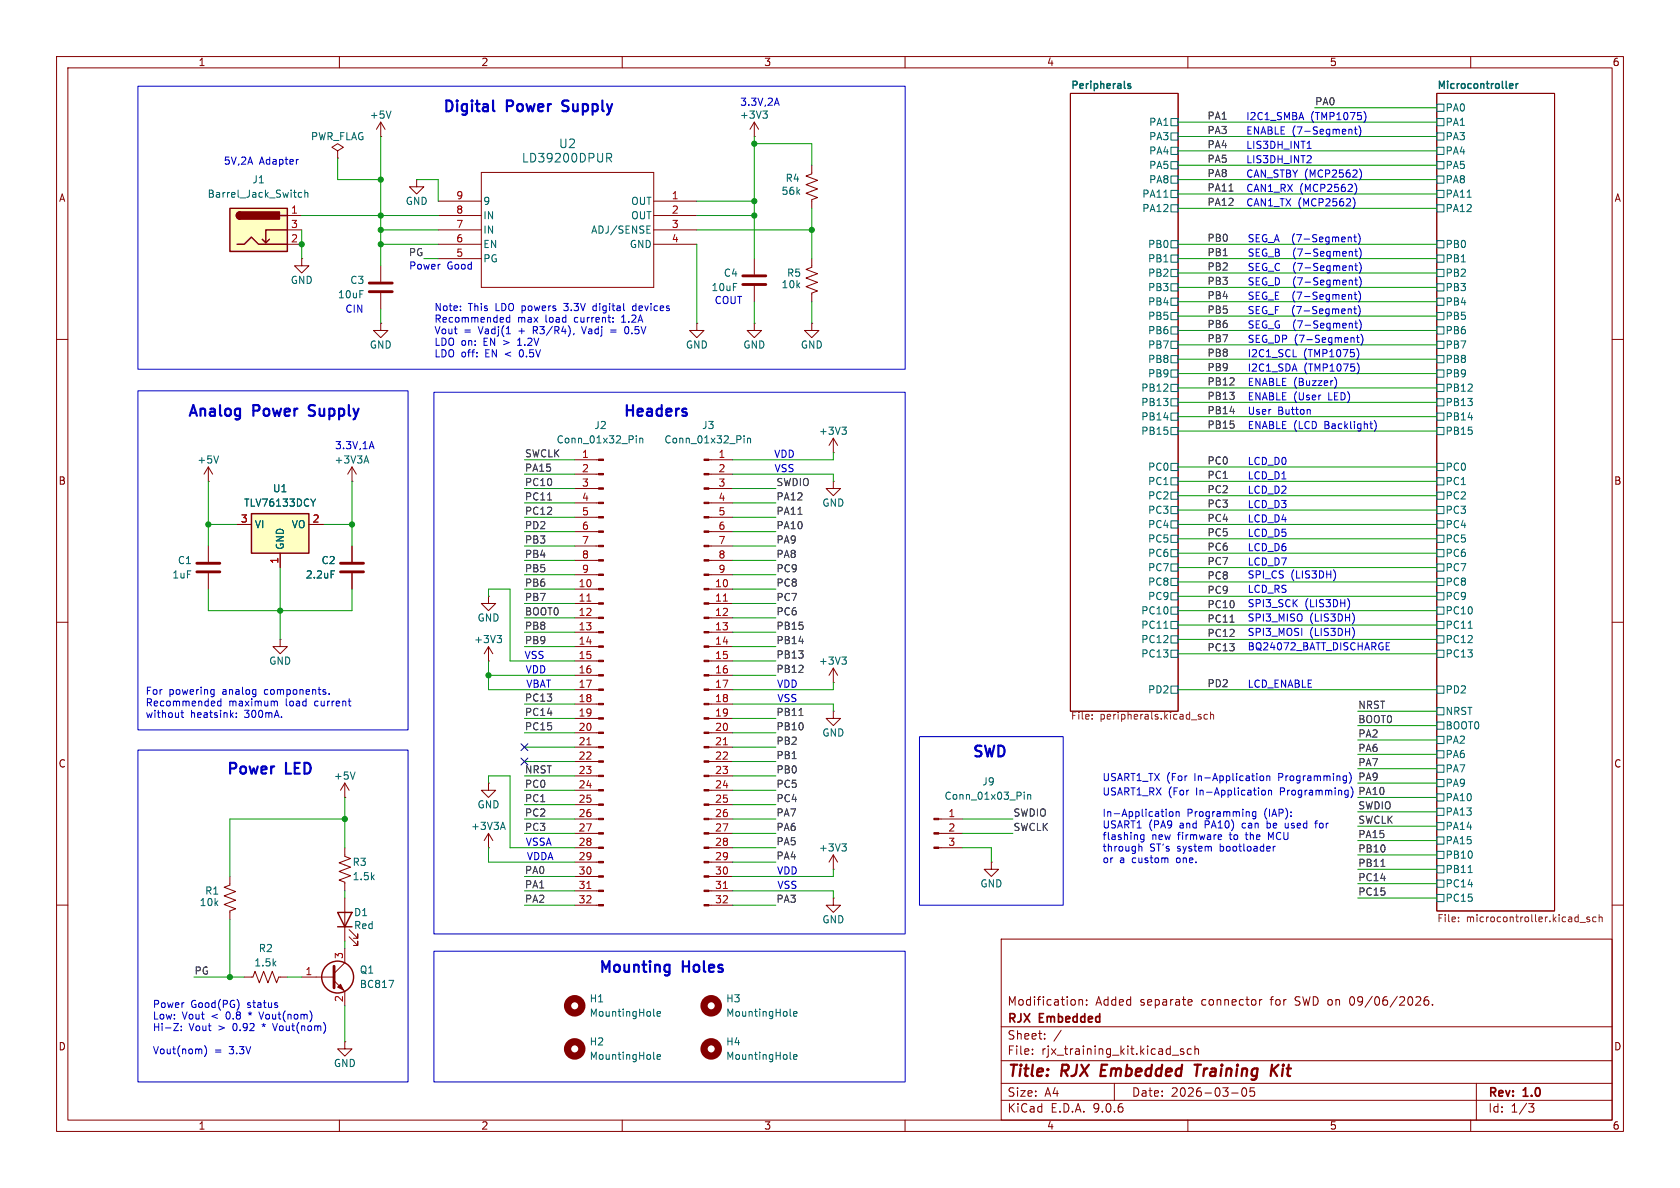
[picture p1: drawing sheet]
<svg xmlns="http://www.w3.org/2000/svg" width="297mm" height="210mm" viewBox="0 0 297 210" stroke-linecap="round" stroke-linejoin="round" font-family="sans-serif">
<g fill="none" stroke="#840000" stroke-width=".18">
<path d="M10 10h277v190h-277zM12 12h273v186h-273zM60 10v2M110 10v2M160 10v2M189.2 16.5h19.1v109.2h-19.1zM210 10v2M254 16.5h20.8v144.5h-20.8zM260 10v2M73.7 31.8v1.2h-1.3l1.3 1.3 1.2-1.3h-1.2M73.7 31.8h.1M10 60h2"/>
<path d="M147.3 77.5l.8 1.2M147.3 77.5l-.7 1.2M147.3 77.5v2.5M285 60h2M147.3 85.1v1.3h-1.3l1.3 1.2 1.3-1.2h-1.3M147.3 85.1h.1M147.3 80h.1M10 110h2M285 110h2M147.3 153.7h.1M147.3 151.1v2.6M147.3 151.1l.8 1.3"/>
<path d="M147.3 151.1l-.7 1.3M10 160h2M43.2 172.7h1.5l.4-1 .7 2 .8-2 .8 2 .7-2 .8 2 .4-1h1.5M53.3 172.7h5.8M59.1 173.4l1.9 1.9v2.5M61 167.6v2.6l-1.9 1.9M177 166h108v32h-108zM190.7 176.8l.3-.1 .3 .1 .1 .9M190.7 176.7v1M192.1 176.8v.1M192.1 177.6v.1M210.2 176.7l.5 .1v.3l-.7 .1"/>
<path d="M210.7 177.6l-.5 .1M222.7 176.7v1M223.1 176.7l-.3 .1-.1 .2M238.7 176.5v.9M250.9 176.2l.3 .3-.1 .3-.9 .9h1M252.5 176.2a.59 .59 0 0 0-.8 .6v.6l.2 .2 .4 .1 .2-.1 .1-.5-.1-.3h-.5l-.3 .3M253.2 177.6v.1M285 160h2M60 198v2M61 184.2v1.2h1.2l-1.2 1.3-1.3-1.3h1.3M61 184.2h.1M110 198v2"/>
<path d="M160 198v2M177 194.5h108M177 191.5h108M177 187.5h108M177 181.5h108M182.5 186.3v.1M182.5 185.5v.1M184.7 183.6v.1M184.7 182.8v.1M187.6 182.1l-1.3 2M197 191.5v3M207.2 186.5h1.2"/>
<path d="M209.2 185.5l-.3-.1-.2 .2v.2l.5 .2v.3h-.5M210 198v2M210.6 185.5l-.4-.1-.3 .3v.4l.1 .2h.6M211.2 185.5l.3-.1 .3 .1 .1 .9M211.2 184.9v1.5M217.7 193.2h1.2M219.7 192.4a.81 .81 0 0 0 .3 1.4l.2-.1 .2-.5-.2-.8M221 192.3v.7l.2-.1h.5l.1 .6-.3 .3-.5-.1M260 198v2M261 191.5v6.5M270.2 195.1h1l-.5 .6 .4 .1 .1 .5-.3 .3h-.4"/>
</g>
<path d="M194.8 188.2l-.3 2h1M211.2 188.2h1.1M211.7 188.2l-.2 2M225.1 189.1l.7 1.1M226 188.2l-1.3 1.2" fill="none" stroke="#840000" stroke-width=".4"/>
<g fill="none" stroke="#006464" stroke-width=".18">
<path d="M254 18.4h1.3v1.3h-1.3zM205.8 34.9h.7M207 31.1h1.3v1.3h-1.3zM207 33.7h1.3v1.2h-1.3zM207 36.2h1.3v1.3h-1.3zM207 21h1.3v1.2h-1.3zM207 26h1.3v1.3h-1.3zM207 28.6h1.3v1.2h-1.3zM207 23.5h1.3v1.3h-1.3zM254 21h1.3v1.2h-1.3zM254 28.6h1.3v1.2h-1.3zM254 26h1.3v1.3h-1.3z"/>
<path d="M254 23.5h1.3v1.3h-1.3zM254 31.1h1.3v1.3h-1.3zM254 33.7h1.3v1.2h-1.3zM254 36.2h1.3v1.3h-1.3zM259.4 34.9h.7M207 47.6h1.3v1.3h-1.3zM207 45.1h1.3v1.3h-1.3zM207 42.5h1.3v1.3h-1.3zM207 52.7h1.3v1.3h-1.3zM207 50.2h1.3v1.2h-1.3zM207 55.2h1.3v1.3h-1.3zM207 57.8h1.3v1.3h-1.3z"/>
<path d="M254 50.2h1.3v1.2h-1.3zM254 52.7h1.3v1.3h-1.3zM254 57.8h1.3v1.3h-1.3zM254 55.2h1.3v1.3h-1.3zM254 47.6h1.3v1.3h-1.3zM254 45.1h1.3v1.3h-1.3zM254 42.5h1.3v1.3h-1.3zM148.8 75.5h.8l-.4 .5M149.4 76l.2 .2v.3l-.2 .3M207 62.9h1.3v1.2h-1.3zM207 65.4h1.3v1.3h-1.3zM207 75.6h1.3v1.2h-1.3z"/>
<path d="M207 73h1.3v1.3h-1.3zM207 70.5h1.3v1.3h-1.3zM207 67.9h1.3v1.3h-1.3zM207 60.3h1.3v1.3h-1.3zM254 65.4h1.3v1.3h-1.3zM254 70.5h1.3v1.3h-1.3zM254 67.9h1.3v1.3h-1.3zM254 73h1.3v1.3h-1.3zM254 75.6h1.3v1.2h-1.3zM254 60.3h1.3v1.3h-1.3zM254 62.9h1.3v1.2h-1.3zM207 84.5h1.3v1.2h-1.3z"/>
<path d="M207 81.9h1.3v1.3h-1.3zM207 87h1.3v1.3h-1.3zM207 94.6h1.3v1.3h-1.3zM207 92.1h1.3v1.2h-1.3zM207 89.5h1.3v1.3h-1.3zM207 99.7h1.3v1.3h-1.3zM207 97.2h1.3v1.2h-1.3zM254 99.7h1.3v1.3h-1.3zM254 97.2h1.3v1.2h-1.3zM254 94.6h1.3v1.3h-1.3zM254 92.1h1.3v1.2h-1.3zM254 87h1.3v1.3h-1.3z"/>
<path d="M254 89.5h1.3v1.3h-1.3zM254 84.5h1.3v1.2h-1.3zM254 81.9h1.3v1.3h-1.3zM205.8 111.1h.7M207 104.8h1.3v1.2h-1.3zM207 107.3h1.3v1.3h-1.3zM207 109.9h1.3v1.2h-1.3zM207 112.4h1.3v1.3h-1.3zM207 102.2h1.3v1.3h-1.3zM207 114.9h1.3v1.3h-1.3zM254 107.3h1.3v1.3h-1.3zM254 104.8h1.3v1.2h-1.3z"/>
<path d="M254 102.2h1.3v1.3h-1.3zM254 112.4h1.3v1.3h-1.3zM254 109.9h1.3v1.2h-1.3zM254 114.9h1.3v1.3h-1.3zM259.6 111.1h.7M207 121.3h1.3v1.3h-1.3zM254 130.2h1.3v1.2h-1.3zM254 132.7h1.3v1.3h-1.3zM254 137.8h1.3v1.3h-1.3zM254 135.3h1.3v1.2h-1.3zM254 125.1h1.3v1.3h-1.3zM254 127.6h1.3v1.3h-1.3z"/>
<path d="M254 121.3h1.3v1.3h-1.3zM148.8 149.2h.8l-.4 .5M149.4 149.7l.2 .2v.3l-.2 .2M254 155.6h1.3v1.2h-1.3zM254 158.1h1.3v1.3h-1.3zM254 140.3h1.3v1.3h-1.3zM254 153h1.3v1.3h-1.3zM254 150.5h1.3v1.3h-1.3zM254 148h1.3v1.2h-1.3zM254 145.4h1.3v1.3h-1.3zM254 142.9h1.3v1.2h-1.3zM259.6 154.2h.7"/>
<path d="M68.8 173.3h.8l-.5 1.3"/>
</g>
<path d="M199.4 15l.5 .4-.2 .2h-.3M199.9 14.8h-.3l-.2 .2M267.4 14.8l.1 .3-.6 .1M268 14.8v.8M268.4 14.8l-.4 .2" fill="none" stroke="#006464" stroke-width=".25"/>
<g fill="none" stroke="#725600" stroke-width=".18">
<path d="M193.1 127v.1M193.1 126.3v.2M212 126.7l.3 .1 .1 .1-.2 .2h-.3M212 126.3h.3M213.5 126.3h-.4l-.2 .2 .1 .6h.5M214 126.4l.2-.1h.3v.8M214 125.9v1.2M257.8 162.8v.1M257.8 162.2v.1M279.3 163.1h1M281 162.2l-.3-.1-.2 .2 .1 .2 .4 .1v.3h-.5M282.2 162.2l-.4-.1-.2 .2 .1 .6h.5"/>
<path d="M282.7 162.2l.2-.1 .3 .1v.7M282.7 161.7v1.2"/>
</g>
<path d="M59.1 170.8v3.8" fill="none" stroke="#840000" stroke-width=".51"/>
<circle cx="59.7" cy="172.7" r="2.82" fill="none" stroke="#840000" stroke-width=".25"/>
<path d="M59.7 174.5l.5-.5 .5 1z" fill="#840000" stroke="#840000" stroke-width=".18"/>
<path d="M44.4 90.8h10.2v7h-10.2z" fill="#ffffc2"/>
<path d="M44.4 90.8h10.2v7h-10.2z" fill="none" stroke="#840000" stroke-width=".25"/>
<g fill="none" stroke="#840000" stroke-width=".18">
<path d="M133.3 24.1h.1M133.3 21.6l.8 1.3M133.3 21.6l-.7 1.3M133.3 21.6v2.5M143.5 29.2v1.5l-1 .4 2 .8-2 .7 2 .8-2 .8 2 .7-1 .4v1.5M53.3 45.7v1.3h1.3l-1.3 1.3-1.2-1.3h1.2M53.3 45.7h.1M67.3 57.2v1.2h1.3l-1.3 1.3-1.3-1.3h1.3M67.3 57.2h.1M67.3 47v2.8M67.3 51.8v2.8M133.3 57.2v1.2h1.3l-1.3 1.3-1.2-1.3h1.2"/>
<path d="M133.3 57.2h.1M143.5 45.7v1.5l-1 .4 2 .8-2 .7 2 .8-2 .8 2 .7-1 .4v1.5M143.5 57.2v1.2h-1.3l1.3 1.3 1.3-1.3h-1.3M143.5 57.2h.1M41.9 92.7h2.5M49.5 97.8v2.5M54.6 92.7h2.5M62.2 85.1h.1M62.2 82.6l-.7 1.2M62.2 82.6l.8 1.2M62.2 82.6v2.5M49.5 113v1.3h1.3l-1.3 1.3-1.2-1.3h1.2"/>
<path d="M49.5 113h.1M86.4 105.4v1.3h1.2l-1.2 1.3-1.3-1.3h1.3M86.4 105.4h.1M86.4 116.8h.1M86.4 114.3l.7 1.3M86.4 114.3l-.8 1.3M86.4 114.3v2.5"/>
</g>
<path d="M135.6 19.6l-.4 .5M135.4 20.1l.2 .3v.3l-.2 .2M55.8 88.2l-.4 .7M64.5 81.5h.6M64.8 80.6l.4 1.3M87.9 112.3h.8l-.5 .5M88.4 112.8l.3 .3v.3l-.3 .2" fill="none" stroke="#006464" stroke-width=".18"/>
<path d="M65.3 50h4M65.3 51.6h4" fill="none" stroke="#840000" stroke-width=".51"/>
<path d="M40.6 36.8h10.2v7.7h-10.2z" fill="#ffffc2"/>
<path d="M40.6 36.8h10.2v7.7h-10.2zM42.4 37.5a.64 .64 0 0 0-.6 .6 .64 .64 0 0 0 .6 .6M49.5 38.1h1.3M41.9 43.2h1.3l1.2-1.3 1.3 1.3h5.1M47.6 42.3l-.6 .6M50.8 40.6h-3.8v2.3l-.6-.6M59.7 161.3h2.5l-1.2 2.5zM59.7 163.8h2.5" fill="none" stroke="#840000" stroke-width=".25"/>
<g fill="#840000" stroke="#840000" stroke-width=".25">
<path d="M42 37.7l.4-.2v1.2a.63 .63 0 0 1-.6-.4 .63 .63 0 0 1 .2-.6z"/>
<path d="M42.4 37.5h7v1.2h-7z"/>
</g>
<g fill="none" stroke="#840000" stroke-width=".18">
<path d="M50.8 38.1h2.5M59.7 26.7l1-.7-1-.6-1 .6 1 .7v1.2M59.7 27.9h.1M67.3 24.1h.1M67.3 21.6l.8 1.3M67.3 21.6l-.8 1.3M67.3 21.6v2.5M77.5 38.1h7.6M77.5 35.6h7.6M85.1 30.5h30.5v20.3h-30.5zM115.6 38.1h7.6M115.6 35.6h7.6"/>
<path d="M50.8 40.6h2.5M50.8 43.2h2.5M77.5 40.6h7.6M77.5 43.2h7.6M77.5 45.7h7.6M115.6 40.6h7.6M115.6 43.2h7.6M123.2 57.2v1.2h1.3l-1.3 1.3-1.3-1.3h1.3M123.2 57.2h.1M133.3 45.7v2.8M133.3 50.5v2.8M36.8 85.1h.1"/>
<path d="M36.8 82.6v2.5M36.8 96.5v2.8M36.8 82.6l-.7 1.2M36.8 82.6l.8 1.2M41.9 92.7h2.5M49.5 97.8v2.5M54.6 92.7h2.5M62.2 96.5v2.8M101.6 81.3h4.2M101.6 83.8h4.2M101.6 86.4h4.2M101.6 88.9h4.2"/>
<path d="M101.6 91.4h4.2M101.6 94h4.2M101.6 96.5h4.2M101.6 99.1h4.2M125.3 81.3h4.2M125.3 83.8h4.2M125.3 86.4h4.2M125.3 88.9h4.2M125.3 91.4h4.2M125.3 94h4.2M125.3 96.5h4.2M125.3 99.1h4.2"/>
<path d="M36.8 101.3v2.8M62.2 101.3v2.8M101.6 101.6h4.2M101.6 104.1h4.2M101.6 106.7h4.2M101.6 109.2h4.2M101.6 111.8h4.2M101.6 114.3h4.2M101.6 116.8h4.2M101.6 119.4h4.2M125.3 101.6h4.2M125.3 104.1h4.2"/>
<path d="M125.3 106.7h4.2M125.3 109.2h4.2M125.3 111.8h4.2M125.3 114.3h4.2M125.3 116.8h4.2M125.3 119.4h4.2M147.3 118.1l.8 1.3M147.3 118.1l-.7 1.3M147.3 118.1v2.6M61 138.4v2.6M61 138.4l-.8 1.3M61 138.4l.7 1.3"/>
<path d="M86.4 138.4v1.3h1.2l-1.2 1.3-1.3-1.3h1.3M86.4 138.4h.1M101.6 121.9h4.2M101.6 124.5h4.2M101.6 127h4.2M101.6 129.5h4.2M101.6 132.1h4.2M101.6 134.6h4.2M101.6 137.2h4.2M101.6 139.7h4.2M125.3 121.9h4.2M125.3 124.5h4.2"/>
<path d="M125.3 127h4.2M125.3 129.5h4.2M125.3 132.1h4.2M125.3 134.6h4.2M125.3 137.2h4.2M125.3 139.7h4.2M147.3 125.7v1.3h-1.3l1.3 1.3 1.3-1.3h-1.3M147.3 125.7h.1M147.3 120.7h.1M40.6 154.9v1.6l-1 .3 2.1 .8-2.1 .8 2.1 .7-2.1 .8 2.1 .8-1.1 .3v1.6M61 141h.1M61 149.9v1.5l1 .4-2.1 .7 2.1 .8-2.1 .8 2.1 .7-2.1 .8 1.1 .4v1.5"/>
<path d="M61 158.8v7.6M86.4 149.9h.1M86.4 147.3l-.8 1.3M86.4 147.3l.7 1.3M86.4 147.3v2.6M101.6 142.2h4.2M101.6 144.8h4.2M101.6 147.3h4.2M101.6 149.9h4.2M101.6 152.4h4.2M101.6 154.9h4.2M101.6 157.5h4.2"/>
<path d="M125.3 142.2h4.2M125.3 144.8h4.2M125.3 147.3h4.2M125.3 149.9h4.2M125.3 152.4h4.2M125.3 154.9h4.2M125.3 157.5h4.2M147.3 158.8v1.2h-1.3l1.3 1.3 1.3-1.3h-1.3M147.3 158.8h.1M166 144.8h4.2M166 147.3h4.2M166 149.9h4.2"/>
<path d="M175.3 152.4v1.3h-1.3l1.3 1.2 1.2-1.2h-1.2M175.3 152.4h.1M61.7 165.6l1.5 1.5v-.7v.7h-.7M61.7 164.3l1.5 1.6v-.8v.8h-.7M101.6 160h4.2M125.3 160h4.2"/>
</g>
<g fill="none" stroke="#006464" stroke-width=".18">
<path d="M69.1 19.6l-.4 1.3M53.3 34.1l-.3-.1-.3 .3 .2 .5h.4M53.9 34.1l.2-.1 .3 .1v.8M53.9 33.6v1.3M107.3 27.1h.5l.3 .3-.1 .4-.7 .1M107.6 27.9l.5 .7M114.4 39.9h.6M114.4 40.6h.4M114.4 41.2h.6M112.5 77v.2M112.5 77.5v.8M113.1 77.6l.2-.1h.3v.8"/>
<path d="M113.1 77.5v.8M131.5 77v.2M131.5 77.5v.8M132.1 77.5v.8M132.1 77.6l.2-.1h.3l.1 .8M38.6 80.6l-.4 1.3M55.8 88.2l-.4 .7M58.5 100.9h.6M148.8 116.1h.8l-.4 .5M149.4 116.6l.2 .3v.3l-.2 .2M62.8 136.5l-.4 1.2M88.6 146.3h.6"/>
<path d="M88.9 145.4l.4 1.2M181.1 140v.1M181.1 140.4v.9M181.7 140.4v.9M181.7 140.6l.2-.2 .3 .1v.8M115.6 179.5l.1 .1M116.2 179.2l.6-.1-.1-.2-.4-.1-.1 .2v.6h.5M139.7 179.5l.2 .1M140.3 179.2l.6-.1-.1-.2-.3-.1-.2 .2 .1 .6h.4M115.6 187.1l.1 .2M116.2 186.8l.6-.1-.1-.2-.4-.1-.1 .2v.6h.5M139.7 187.1l.2 .2"/>
<path d="M140.3 186.8l.6-.1-.1-.2-.3-.1-.2 .2 .1 .6h.4"/>
</g>
<path d="M131.3 48.8h4.1M131.3 50.3h4.1M34.8 99.6h4.1M60.2 99.6h4.1M34.8 101.1h4.1M60.2 101.1h4.1" fill="none" stroke="#840000" stroke-width=".51"/>
<g fill="#840000" stroke="#840000" stroke-width=".18">
<path d="M124.5 81.2h.8v.2h-.8z"/>
<path d="M124.5 83.7h.8v.2h-.8z"/>
<path d="M124.5 86.2h.8v.3h-.8z"/>
<path d="M124.5 88.8h.8v.2h-.8z"/>
<path d="M124.5 91.3h.8v.3h-.8z"/>
<path d="M124.5 93.9h.8v.2h-.8z"/>
<path d="M124.5 96.4h.8v.2h-.8z"/>
<path d="M124.5 98.9h.8v.3h-.8z"/>
<path d="M124.5 101.5h.8v.2h-.8z"/>
<path d="M124.5 104h.8v.3h-.8z"/>
<path d="M124.5 106.6h.8v.2h-.8z"/>
<path d="M124.5 109.1h.8v.2h-.8z"/>
<path d="M124.5 111.6h.8v.3h-.8z"/>
<path d="M124.5 114.2h.8v.2h-.8z"/>
<path d="M124.5 116.7h.8v.3h-.8z"/>
<path d="M124.5 119.3h.8v.2h-.8z"/>
<path d="M124.5 121.8h.8v.2h-.8z"/>
<path d="M124.5 124.3h.8v.3h-.8z"/>
<path d="M124.5 126.9h.8v.2h-.8z"/>
<path d="M124.5 129.4h.8v.3h-.8z"/>
<path d="M124.5 132h.8v.2h-.8z"/>
<path d="M124.5 134.5h.8v.2h-.8z"/>
<path d="M124.5 137h.8v.3h-.8z"/>
<path d="M124.5 139.6h.8v.2h-.8z"/>
<path d="M124.5 142.1h.8v.3h-.8z"/>
<path d="M124.5 144.7h.8v.2h-.8z"/>
<path d="M124.5 147.2h.8v.2h-.8z"/>
<path d="M124.5 149.7h.8v.3h-.8z"/>
<path d="M124.5 152.3h.8v.2h-.8z"/>
<path d="M124.5 154.8h.8v.3h-.8z"/>
<path d="M124.5 157.4h.8v.2h-.8z"/>
<path d="M124.5 159.9h.8v.2h-.8z"/>
<path d="M105.8 81.2h.9v.2h-.9z"/>
<path d="M105.8 83.7h.9v.2h-.9z"/>
<path d="M105.8 86.2h.9v.3h-.9z"/>
<path d="M105.8 88.8h.9v.2h-.9z"/>
<path d="M105.8 91.3h.9v.3h-.9z"/>
<path d="M105.8 93.9h.9v.2h-.9z"/>
<path d="M105.8 96.4h.9v.2h-.9z"/>
<path d="M105.8 98.9h.9v.3h-.9z"/>
<path d="M105.8 101.5h.9v.2h-.9z"/>
<path d="M105.8 104h.9v.3h-.9z"/>
<path d="M105.8 106.6h.9v.2h-.9z"/>
<path d="M105.8 109.1h.9v.2h-.9z"/>
<path d="M105.8 111.6h.9v.3h-.9z"/>
<path d="M105.8 114.2h.9v.2h-.9z"/>
<path d="M105.8 116.7h.9v.3h-.9z"/>
<path d="M105.8 119.3h.9v.2h-.9z"/>
<path d="M105.8 121.8h.9v.2h-.9z"/>
<path d="M105.8 124.3h.9v.3h-.9z"/>
<path d="M105.8 126.9h.9v.2h-.9z"/>
<path d="M105.8 129.4h.9v.3h-.9z"/>
<path d="M105.8 132h.9v.2h-.9z"/>
<path d="M105.8 134.5h.9v.2h-.9z"/>
<path d="M105.8 137h.9v.3h-.9z"/>
<path d="M105.8 139.6h.9v.2h-.9z"/>
<path d="M105.8 142.1h.9v.3h-.9z"/>
<path d="M105.8 144.7h.9v.2h-.9z"/>
<path d="M105.8 147.2h.9v.2h-.9z"/>
<path d="M105.8 149.7h.9v.3h-.9z"/>
<path d="M105.8 152.3h.9v.2h-.9z"/>
<path d="M105.8 154.8h.9v.3h-.9z"/>
<path d="M105.8 157.4h.9v.2h-.9z"/>
<path d="M105.8 159.9h.9v.2h-.9z"/>
<path d="M165.1 144.7h.9v.2h-.9z"/>
<path d="M165.1 147.2h.9v.2h-.9z"/>
<path d="M165.1 149.7h.9v.3h-.9z"/>
</g>
<path d="M103.7 106.3h.8M127.9 106.3h.7M103.7 131.7h.8M127.9 131.7h.7M103.7 157.1h.8M127.9 157.1h.7" fill="none" stroke="#a90000" stroke-width=".18"/>
<g fill="none" stroke="#840000" stroke-width="1.3">
<circle cx="101.6" cy="177.8" r="1.27"/>
<circle cx="125.7" cy="177.8" r="1.27"/>
<circle cx="101.6" cy="185.4" r="1.27"/>
<circle cx="125.7" cy="185.4" r="1.27"/>
</g>
<path d="M217.3 33.8h.7M96.8 88.4h.7M141.1 90.9h.7M217.5 110h.7M141.3 126.5h.7M244.1 153.2h.7" fill="none" stroke="#0f0f0f" stroke-width=".18"/>
<g fill="none" stroke="#009600" stroke-width=".18">
<path d="M232.4 19.1h21.6M53.3 38.1h24.2M59.7 27.9v3.9h7.6M67.3 24.1v22.9M73.7 31.8h3.8v3.8M123.2 35.6h10.1M123.2 38.1h10.1M133.3 24.1v21.6M133.3 25.4h10.2v3.8M143.5 36.8v8.9M208.3 26.7h45.7M208.3 21.6h45.7"/>
<path d="M208.3 24.1h45.7M208.3 34.3h45.7M208.3 31.8h45.7M208.3 29.2h45.7M208.3 36.8h45.7M53.3 40.6v5.1M67.3 40.6h10.2M67.3 54.6v2.6M67.3 43.2h10.2M74.9 45.7h2.6M123.2 43.2v14M123.2 40.6h20.3"/>
<path d="M133.3 53.3v3.9M143.5 53.3v3.9M208.3 55.9h45.7M208.3 58.4h45.7M208.3 53.3h45.7M208.3 50.8h45.7M208.3 45.7h45.7M208.3 48.3h45.7M208.3 43.2h45.7M208.3 61h45.7M208.3 63.5h45.7M208.3 76.2h45.7"/>
<path d="M208.3 73.7h45.7M208.3 66h45.7M208.3 71.1h45.7M208.3 68.6h45.7M36.8 92.7h5.1M36.8 85.1v11.4M57.1 92.7h5.1M62.2 85.1v11.4M92.7 88.9h8.9M92.7 81.3h8.9M92.7 83.8h8.9M92.7 91.4h8.9"/>
<path d="M92.7 86.4h8.9M92.7 99.1h8.9M92.7 96.5h8.9M92.7 94h8.9M129.5 88.9h7.7M129.5 83.8h17.8v1.3M129.5 91.4h7.7M129.5 86.4h7.7M129.5 99.1h7.7M129.5 96.5h7.7M129.5 94h7.7M147.3 80v1.3h-17.8"/>
<path d="M208.3 92.7h45.7M208.3 95.3h45.7M208.3 97.8h45.7M208.3 85.1h45.7M208.3 87.6h45.7M208.3 82.6h45.7M208.3 90.2h45.7M36.8 104.1v3.9h25.4v-3.9M49.5 100.3v12.7M86.4 116.8v5.1h15.2M86.4 105.4v-1.3h3.8v12.7h11.4M86.4 119.4h15.2"/>
<path d="M92.7 106.7h8.9M92.7 111.8h8.9M92.7 109.2h8.9M92.7 101.6h8.9M92.7 114.3h8.9M92.7 104.1h8.9M129.5 106.7h7.7M129.5 111.8h7.7M129.5 109.2h7.7M129.5 101.6h7.7M129.5 114.3h7.7M129.5 116.8h7.7"/>
<path d="M129.5 119.4h7.7M129.5 104.1h7.7M208.3 108h45.7M208.3 113h45.7M208.3 115.6h45.7M208.3 110.5h45.7M208.3 100.3h45.7M208.3 102.9h45.7M208.3 105.4h45.7M86.4 138.4v-1.2h3.8v12.7h11.4M92.7 127h8.9M92.7 124.5h8.9"/>
<path d="M92.7 129.5h8.9M92.7 137.2h8.9M92.7 132.1h8.9M92.7 134.6h8.9M92.7 139.7h8.9M129.5 124.5h17.8v1.2M129.5 127h7.7M129.5 129.5h7.7M129.5 137.2h7.7M129.5 132.1h7.7M129.5 134.6h7.7M129.5 139.7h7.7"/>
<path d="M147.3 120.7v1.2h-17.8M208.3 121.9h45.7M240 130.8h14M240 128.3h14M240 135.9h14M240 133.4h14M240 138.4h14M240 125.7h14M61 144.8h-20.4v10.1M61 141v8.9M61 157.5v1.3M86.4 149.9v2.5h15.2"/>
<path d="M92.7 144.8h8.9M92.7 147.3h8.9M92.7 154.9h8.9M92.7 142.2h8.9M92.7 157.5h8.9M129.5 157.5h17.8v1.3M129.5 144.8h7.7M129.5 147.3h7.7M129.5 142.2h7.7M129.5 152.4h7.7M129.5 149.9h7.7M147.3 153.7v1.2h-17.8"/>
<path d="M170.2 144.8h8.9M170.2 147.3h8.9M170.2 149.9h5.1v2.5M240 153.7h14M240 158.8h14M240 156.2h14M240 151.1h14M240 146.1h14M240 141h14M240 143.5h14M240 148.6h14M34.3 172.7h8.9"/>
<path d="M40.6 162.6v10.1M50.8 172.7h2.5M61 166.4v1.2M61 177.8v6.4M92.7 160h8.9M129.5 160h7.7"/>
</g>
<path d="M92.1 134l1.2 1.2M92.1 131.5l1.2 1.2M93.3 134l-1.2 1.2M93.3 131.5l-1.2 1.2" fill="none" stroke="#000084" stroke-width=".18"/>
<g fill="none" stroke="#0000c2" stroke-width=".18">
<path d="M24.4 15.2h135.6v50.1h-135.6zM137.3 17.3l.5 1.3M241.1 19.7a1.46 1.46 0 0 1 0 1.9M52.6 28.2h.2M231 28.8h.8M231.1 26.2h.7M231.7 27.6v.5M238.6 22.9l.4 .1v.7M239.2 35a1.47 1.47 0 0 1 0 1.9M239.4 22.9h.5M239.5 32.5a1.47 1.47 0 0 1 0 1.8M239.6 22.4v1.1l.3 .2"/>
<path d="M240.3 22.3a1.47 1.47 0 0 1-.1 1.9M240.3 29.9a1.46 1.46 0 0 1 0 1.9M81.4 54.8v.1M81.4 54.1v.1M89.5 59h.7M89.6 56.2l-.1 .2 .1 .4 .1 .2 .4-.1M90.1 55.7v1.3M101.5 58.9l-.1 .3M102.8 57.7l.4 1.3M104.9 54.1l-.1 .2 .1 .6M108 58.3h.9M108 58.7h.9"/>
<path d="M108.4 56.8v.2M108.4 56.2v.1M109.9 57h.7M110.6 57.9a.69 .69 0 0 0 .3 1.1l.1-.1M112.3 54.1h-.4l-.1 .2 .1 .5 .4 .1M238.7 54.6l.2 .2v.6M238.7 41.9l.2 .2v.6M238.8 52.1l.2 .1v.7M238.9 57.1l.2 .2v.7M238.9 44.4l.2 .2v.7M238.9 47l.2 .2v.6M238.9 49.5l.2 .2v.7"/>
<path d="M239 59.7l.4 .2v.6M239.3 54.6h.5M239.3 41.9h.5M239.4 52.1h.5M239.5 57.1h.5M239.5 41.5v1.1l.3 .1M239.5 54.2v1.1l.3 .1M239.5 47h.5M239.5 44.4h.5M239.5 49.5h.5M239.6 51.6v1.1l.3 .2M239.7 44v1.1l.3 .2"/>
<path d="M239.7 46.6v1l.3 .2M239.7 49.1v1.1l.3 .2M239.7 56.7v1.1l.3 .2M239.8 59.7h.5M240 59.3v1l.3 .2M240.1 54a1.46 1.46 0 0 1 0 1.9M240.1 41.3a1.46 1.46 0 0 1 0 1.9M240.2 51.5a1.46 1.46 0 0 1 0 1.9M240.3 56.5a1.46 1.46 0 0 1 0 2M240.3 43.8a1.46 1.46 0 0 1 0 2M240.3 46.4a1.46 1.46 0 0 1 0 1.9M240.3 48.9a1.46 1.46 0 0 1 0 2"/>
<path d="M240.6 59.1a1.46 1.46 0 0 1 0 1.9M24.4 69.1h47.7v59.9h-47.7zM65.7 78.1l.4 1.2M76.7 69.3h83.3v95.8h-83.3zM91.5 61h.7M91.6 60.1h-.1M228.6 63.1h.6M231.5 72.4l.1 .2v.6M236 66.8a1.47 1.47 0 0 1-.1 1.8M239.9 61.6a1.46 1.46 0 0 1 0 2M239.9 64.2a1.46 1.46 0 0 1 0 1.9M242.2 74.9h.4"/>
<path d="M242.4 75.7l.2 .1M242.9 74.3a1.46 1.46 0 0 1 0 2M236 101.1l.1 .5-.1 .7M238.5 106.2l.1 .5-.1 .7M239.3 111.3l.1 .4-.1 .8M239.3 108.7l.1 .5-.1 .7M245.1 114.2h.4M245.1 114.9h.6M245.1 113.6h.6M24.4 132.6h47.7v58.7h-47.7zM32 126h.5M32.2 125.6v1.1l.3 .1"/>
<path d="M37.5 121.9l.3 .1M37.8 121.9v1l-.1 .2-.3 .1M37.8 122.7h-.3M38.9 123.9l-.4 .2v.4l.2 .3 .4-.1M39.1 123.5v1.3M40.9 126.4l.3 .4M41.2 126l-.4 .5M41.8 126.7v.1M41.8 126v.2M49 124v.8M57.6 122.4v.3M58.2 122.6v.1"/>
<path d="M61.6 123.9h.4M61.9 124.8h.1M162.6 130.2h25.4v29.8h-25.4zM222.9 137.2h.3l.2 .2v.4l-.2 .2-.3-.1-.2-.1zM223.2 139.8l.3-.1 .2 .2v.4l-.2 .2h-.3l-.2-.2zM223.9 137.3l.2-.1h.3l.1 .8M223.9 137.2v.8M224.2 139.7v.8M224.2 139.8l.2-.1 .3 .1 .1 .7M237.9 137.2h.1M238 137.2v1l-.1 .2M238 137.9l-.1 .1"/>
<path d="M238.2 139.7l.1 .1M238.3 139.7v1l-.1 .2M238.5 136.5a1.46 1.46 0 0 1 0 2M238.8 139.1a1.46 1.46 0 0 1 0 1.9M201.3 149.2v1.3M201.3 149.7l.2-.1 .3 .1 .1 .8M202.2 147.6v1l-.2 .2h-.3M202.2 147.6h-.3l-.3 .2 .2 .6h.4M206.2 143.1v.1M206.2 143.5v.8M206.4 151.7l.1 .8M206.8 143.6l.2-.1 .3 .1 .1 .5-.1 .2h-.3l-.2-.1z"/>
<path d="M207.9 143.6l.2-.1h.3l.1 .8M207.9 143.5v.8M215.9 148.4h-.4M215.9 147.6l.1 .3-.6 .1M222 143.5h-.4l-.2 .2 .1 .6h.5M222 143.5v1l-.2 .2h-.3M224 145.1v1.3M224 146.3l.1 .1M224.7 148l-.5-.9v1.3M225.1 149.6v.9M225.5 149.6l-.4 .3M227.2 145.5v.7l.4 .2"/>
<path d="M232.4 145.5h.5M232.9 145.1l-.3 .2v1.1M238.3 140.5h-.1M45.8 178.9l.4 1.2M76.7 168.1h83.3v23.2h-83.3zM30.7 180.9h.9l-.9 1.3h.9M32 182.1v.1M32 181.4v.1M36.2 184.8a1.46 1.46 0 0 1 0 2M48.2 180.9l.4 1.3"/>
</g>
<path d="M87.2 17.8v1.6l.2 .3M121.2 72.9l.2 .2-.1 .3-.1 .1M121.2 72.2l.1 .1M118.2 170.5l.2 .1M118.4 170.5l-.1 1.8M118.4 171.7l-.2 .1" fill="none" stroke="#0000c2" stroke-width=".38"/>
<g fill="#009600" stroke="#009600" stroke-width=".18">
<circle cx="86.4" cy="119.4" r=".46"/>
<circle cx="49.5" cy="108" r=".46"/>
<circle cx="62.2" cy="92.7" r=".46"/>
<circle cx="36.8" cy="92.7" r=".46"/>
<circle cx="40.6" cy="172.7" r=".46"/>
<circle cx="61" cy="144.8" r=".46"/>
<circle cx="133.3" cy="35.6" r=".46"/>
<circle cx="133.3" cy="25.4" r=".46"/>
<circle cx="143.5" cy="40.6" r=".46"/>
<circle cx="133.3" cy="38.1" r=".46"/>
<circle cx="67.3" cy="43.2" r=".46"/>
<circle cx="67.3" cy="31.8" r=".46"/>
<circle cx="53.3" cy="43.2" r=".46"/>
<circle cx="67.3" cy="40.6" r=".46"/>
<circle cx="67.3" cy="38.1" r=".46"/>
</g>
<g font-size="2.8" fill="#840000">
<text x="178" y="190.9">Title:</text>
<text x="187.7" y="190.9">RJX</text>
<text x="195.4" y="190.9">Embedded</text>
<text x="212.9" y="190.9">Training</text>
<text x="227.1" y="190.9">Kit</text>
</g>
<g font-size="2.7" fill="#0000c2">
<text x="78.1" y="20.3">Digital</text>
<text x="89.5" y="20.3">Power</text>
<text x="100.2" y="20.3">Supply</text>
<text x="33" y="74.2">Analog</text>
<text x="44.7" y="74.2">Power</text>
<text x="55.4" y="74.2">Supply</text>
<text x="110" y="74.2">Headers</text>
<text x="39.8" y="137.4">Power</text>
<text x="50.5" y="137.4">LED</text>
<text x="171.7" y="134.4">SWD</text>
<text x="105.6" y="172.5">Mounting</text>
<text x="120.6" y="172.5">Holes</text>
</g>
<g font-size="2.1" fill="#006464">
<text x="92.2" y="28.9">LD39200DPUR</text>
<text x="98.7" y="26.4">U2</text>
</g>
<g font-size="2.1" fill="#840000">
<text x="178" y="178">Modification:</text>
<text x="193.7" y="178">Added</text>
<text x="201.6" y="178">separate</text>
<text x="212.5" y="178">connector</text>
<text x="224.9" y="178">for</text>
<text x="229.4" y="178">SWD on</text>
<text x="239.3" y="178">09/06/2026.</text>
<text x="178" y="184">Sheet:</text>
<text x="178" y="181.2">RJX</text>
<text x="183.8" y="181.2">Embedded</text>
<text x="178" y="186.7">File:</text>
<text x="184.1" y="186.7">rjx_training_kit.kicad_sch</text>
<text x="178" y="196.9">KiCad</text>
<text x="178" y="194.1">Size:</text>
<text x="184.7" y="194.1">A4</text>
<text x="185.7" y="196.9">E.D.A.</text>
<text x="193.3" y="196.9">9.0.6</text>
<text x="200" y="194.1">Date:</text>
<text x="207" y="194.1">2026-03-05</text>
<text x="263" y="194.3">Rev:</text>
<text x="263" y="196.9">Id:</text>
<text x="267.1" y="196.9">1/3</text>
<text x="269.4" y="194.3">1.0</text>
</g>
<g font-size="1.8" fill="#840000">
<text x="35" y="11.9">1</text>
<text x="85" y="11.9">2</text>
<text x="135" y="11.9">3</text>
<text x="185" y="11.9">4</text>
<text x="235" y="11.9">5</text>
<text x="285" y="11.9">6</text>
<text x="10.3" y="35.9">A</text>
<text x="285.3" y="35.9">A</text>
<text x="10.3" y="85.9">B</text>
<text x="285.3" y="85.9">B</text>
<text x="10.3" y="135.9">C</text>
<text x="285.3" y="135.9">C</text>
<text x="10.3" y="185.9">D</text>
<text x="285.3" y="185.9">D</text>
<text x="35" y="199.9">1</text>
<text x="85" y="199.9">2</text>
<text x="135" y="199.9">3</text>
<text x="185" y="199.9">4</text>
<text x="235" y="199.9">5</text>
<text x="285" y="199.9">6</text>
</g>
<g font-size="1.8" fill="#006464">
<text x="189.2" y="15.8">Peripherals</text>
<text x="254" y="15.8">Microcontroller</text>
<text x="65.3" y="21.2">+5V</text>
<text x="130.7" y="21.2">+3V3</text>
<text x="203" y="22.5">PA1</text>
<text x="255.5" y="22.5">PA1</text>
<text x="255.5" y="19.9">PA0</text>
<text x="54.9" y="25">PWR_FLAG</text>
<text x="203" y="27.5">PA4</text>
<text x="203" y="25">PA3</text>
<text x="255.5" y="27.5">PA4</text>
<text x="255.5" y="25">PA3</text>
<text x="36.6" y="35.2">Barrel_Jack_Switch</text>
<text x="44.5" y="32.6">J1</text>
<text x="138.1" y="34.6">56k</text>
<text x="138.8" y="32.4">R4</text>
<text x="201.8" y="35.2">PA11</text>
<text x="203" y="32.6">PA8</text>
<text x="203" y="30.1">PA5</text>
<text x="255.5" y="30.1">PA5</text>
<text x="255.5" y="32.6">PA8</text>
<text x="255.5" y="35.2">PA11</text>
<text x="71.6" y="36.4">GND</text>
<text x="85.3" y="36.4">9</text>
<text x="85.3" y="39">IN</text>
<text x="85.3" y="41.5">IN</text>
<text x="104.4" y="41.5">ADJ/SENSE</text>
<text x="111.5" y="36.4">OUT</text>
<text x="111.5" y="39">OUT</text>
<text x="201.8" y="37.7">PA12</text>
<text x="255.5" y="37.7">PA12</text>
<text x="85.3" y="44">EN</text>
<text x="85.3" y="46.6">PG</text>
<text x="111.2" y="44">GND</text>
<text x="202.9" y="46.6">PB1</text>
<text x="202.9" y="44">PB0</text>
<text x="255.5" y="46.6">PB1</text>
<text x="255.5" y="44">PB0</text>
<text x="51.3" y="50.4">GND</text>
<text x="59.6" y="52.9">10uF</text>
<text x="61.8" y="50.4">C3</text>
<text x="125.7" y="51.7">10uF</text>
<text x="127.9" y="49.1">C4</text>
<text x="138.1" y="51.2">10k</text>
<text x="139" y="49.1">R5</text>
<text x="202.9" y="49.1">PB2</text>
<text x="202.9" y="51.7">PB3</text>
<text x="255.5" y="51.7">PB3</text>
<text x="255.5" y="49.1">PB2</text>
<text x="202.9" y="54.2">PB4</text>
<text x="202.9" y="56.7">PB5</text>
<text x="202.9" y="59.3">PB6</text>
<text x="255.5" y="54.2">PB4</text>
<text x="255.5" y="59.3">PB6</text>
<text x="255.5" y="56.7">PB5</text>
<text x="65.3" y="61.8">GND</text>
<text x="121.2" y="61.8">GND</text>
<text x="131.3" y="61.8">GND</text>
<text x="141.5" y="61.8">GND</text>
<text x="202.9" y="64.4">PB8</text>
<text x="202.9" y="61.8">PB7</text>
<text x="255.5" y="61.8">PB7</text>
<text x="255.5" y="64.4">PB8</text>
<text x="201.7" y="72">PB13</text>
<text x="201.7" y="69.4">PB12</text>
<text x="202.9" y="66.9">PB9</text>
<text x="255.5" y="66.9">PB9</text>
<text x="255.5" y="72">PB13</text>
<text x="255.5" y="69.4">PB12</text>
<text x="105" y="76">J2</text>
<text x="124" y="76">J3</text>
<text x="144.7" y="77.1">+3V3</text>
<text x="201.7" y="77.1">PB15</text>
<text x="201.7" y="74.5">PB14</text>
<text x="255.5" y="74.5">PB14</text>
<text x="255.5" y="77.1">PB15</text>
<text x="34.8" y="82.1">+5V</text>
<text x="59" y="82.1">+3V3A</text>
<text x="98.3" y="78.6">Conn_01x32_Pin</text>
<text x="117.3" y="78.6">Conn_01x32_Pin</text>
<text x="202.9" y="83.4">PC0</text>
<text x="255.5" y="83.4">PC0</text>
<text x="43" y="89.8">TLV76133DCY</text>
<text x="48.2" y="87.2">U1</text>
<text x="145.3" y="89.8">GND</text>
<text x="202.9" y="86">PC1</text>
<text x="202.9" y="88.5">PC2</text>
<text x="255.5" y="88.5">PC2</text>
<text x="255.5" y="86">PC1</text>
<text x="45" y="93.6">VI</text>
<text x="51.5" y="93.6">VO</text>
<text x="202.9" y="93.6">PC4</text>
<text x="202.9" y="91">PC3</text>
<text x="255.5" y="93.6">PC4</text>
<text x="255.5" y="91">PC3</text>
<text x="31.3" y="99.9">C1</text>
<text x="50.4" y="97.3" transform="rotate(-90 50.4 97.3)">GND</text>
<text x="56.7" y="99.9">C2</text>
<text x="202.9" y="96.1">PC5</text>
<text x="202.9" y="101.2">PC7</text>
<text x="202.9" y="98.7">PC6</text>
<text x="255.5" y="101.2">PC7</text>
<text x="255.5" y="98.7">PC6</text>
<text x="255.5" y="96.1">PC5</text>
<text x="30.4" y="102.5">1uF</text>
<text x="54" y="102.5">2.2uF</text>
<text x="202.9" y="106.3">PC9</text>
<text x="202.9" y="103.7">PC8</text>
<text x="255.5" y="106.3">PC9</text>
<text x="255.5" y="103.7">PC8</text>
<text x="83.7" y="113.9">+3V3</text>
<text x="84.3" y="110.1">GND</text>
<text x="201.7" y="108.8">PC10</text>
<text x="201.7" y="111.4">PC11</text>
<text x="201.7" y="113.9">PC12</text>
<text x="255.5" y="108.8">PC10</text>
<text x="255.5" y="113.9">PC12</text>
<text x="255.5" y="111.4">PC11</text>
<text x="47.5" y="117.7">GND</text>
<text x="144.7" y="117.7">+3V3</text>
<text x="201.7" y="116.4">PC13</text>
<text x="255.5" y="116.4">PC13</text>
<text x="202.9" y="122.8">PD2</text>
<text x="255.5" y="122.8">PD2</text>
<text x="145.3" y="130.4">GND</text>
<text x="255.5" y="131.7">PA2</text>
<text x="255.5" y="126.6">NRST</text>
<text x="255.5" y="129.1">BOOT0</text>
<text x="255.5" y="134.2">PA6</text>
<text x="255.5" y="136.8">PA7</text>
<text x="58.9" y="138">+5V</text>
<text x="84.3" y="143.1">GND</text>
<text x="166.9" y="141.6">Conn_01x03_Pin</text>
<text x="173.6" y="139">J9</text>
<text x="255.5" y="141.8">PA10</text>
<text x="255.5" y="139.3">PA9</text>
<text x="83.2" y="146.9">+3V3A</text>
<text x="255.5" y="149.5">PA15</text>
<text x="255.5" y="146.9">PA14</text>
<text x="255.5" y="144.4">PA13</text>
<text x="62.2" y="153.3">R3</text>
<text x="62.2" y="155.8">1.5k</text>
<text x="144.7" y="150.7">+3V3</text>
<text x="255.5" y="154.5">PB11</text>
<text x="255.5" y="152">PB10</text>
<text x="35.2" y="160.4">10k</text>
<text x="36.2" y="158.3">R1</text>
<text x="173.2" y="157.1">GND</text>
<text x="255.5" y="157.1">PC14</text>
<text x="255.5" y="159.6">PC15</text>
<text x="62.5" y="162.2">D1</text>
<text x="62.5" y="164.4">Red</text>
<text x="145.3" y="163.4">GND</text>
<text x="44.9" y="171">1.5k</text>
<text x="45.6" y="168.5">R2</text>
<text x="63.5" y="172.3">Q1</text>
<text x="63.5" y="174.9">BC817</text>
<text x="104.1" y="177.4">H1</text>
<text x="104.1" y="179.9">MountingHole</text>
<text x="128.3" y="177.4">H3</text>
<text x="128.3" y="179.9">MountingHole</text>
<text x="104.1" y="185">H2</text>
<text x="128.3" y="185">H4</text>
<text x="58.9" y="188.8">GND</text>
<text x="104.1" y="187.6">MountingHole</text>
<text x="128.3" y="187.6">MountingHole</text>
</g>
<g font-size="1.8" fill="#0000c2">
<text x="130.8" y="18.9">3.3V,2A</text>
<text x="220.2" y="24">ENABLE (7-Segment)</text>
<text x="220.2" y="21.4">I2C1_SMBA</text>
<text x="231.7" y="21.4">(TMP1075)</text>
<text x="39.5" y="29.3">5V,2A</text>
<text x="45.8" y="29.3">Adapter</text>
<text x="220.2" y="29.1">LIS3DH_INT2</text>
<text x="220.2" y="26.5">LIS3DH_INT1</text>
<text x="220.2" y="31.6">CAN_STBY (MCP2562)</text>
<text x="220.2" y="34.1">CAN1_RX</text>
<text x="229.7" y="34.1">(MCP2562)</text>
<text x="220.2" y="36.7">CAN1_TX</text>
<text x="229.4" y="36.7">(MCP2562)</text>
<text x="72.2" y="47.9">Power</text>
<text x="79" y="47.9">Good</text>
<text x="220.5" y="45.6">SEG_B</text>
<text x="220.5" y="43">SEG_A</text>
<text x="228.5" y="43">(7-Segment)</text>
<text x="228.7" y="45.6">(7-Segment)</text>
<text x="126.2" y="54">COUT</text>
<text x="220.5" y="48.1">SEG_C</text>
<text x="220.5" y="50.7">SEG_D</text>
<text x="220.5" y="53.2">SEG_E</text>
<text x="228.6" y="53.2">(7-Segment)</text>
<text x="228.7" y="48.1">(7-Segment)</text>
<text x="228.7" y="50.7">(7-Segment)</text>
<text x="61" y="55.5">CIN</text>
<text x="76.7" y="55.2">Note:</text>
<text x="76.7" y="57.2">Recommended</text>
<text x="76.7" y="59.3">Vout</text>
<text x="82" y="59.3">=</text>
<text x="82.8" y="55.2">This</text>
<text x="84.7" y="59.3">Vadj(1</text>
<text x="87.7" y="55.2">LDO powers</text>
<text x="91.5" y="57.2">max</text>
<text x="92" y="59.3">+</text>
<text x="94.7" y="59.3">R3/R4),</text>
<text x="96.5" y="57.2">load</text>
<text x="100.2" y="55.2">3.3V</text>
<text x="101.8" y="57.2">current:</text>
<text x="103.6" y="59.3">Vadj</text>
<text x="105.5" y="55.2">digital</text>
<text x="110.4" y="57.2">1.2A</text>
<text x="111.5" y="59.3">0.5V</text>
<text x="112.7" y="55.2">devices</text>
<text x="220.5" y="58.3">SEG_G</text>
<text x="220.5" y="55.7">SEG_F</text>
<text x="228.5" y="55.7">(7-Segment)</text>
<text x="228.7" y="58.3">(7-Segment)</text>
<text x="76.7" y="61.3">LDO on:</text>
<text x="76.7" y="63.4">LDO off:</text>
<text x="85.6" y="61.3">EN &gt;</text>
<text x="85.9" y="63.4">EN &lt;</text>
<text x="92" y="61.3">1.2V</text>
<text x="92.3" y="63.4">0.5V</text>
<text x="220.5" y="63.4">I2C1_SCL</text>
<text x="220.5" y="60.8">SEG_DP (7-Segment)</text>
<text x="220.5" y="65.9">I2C1_SDA</text>
<text x="230.4" y="63.4">(TMP1075)</text>
<text x="230.5" y="65.9">(TMP1075)</text>
<text x="220.5" y="71">ENABLE (User</text>
<text x="220.5" y="68.4">ENABLE (Buzzer)</text>
<text x="234.9" y="71">LED)</text>
<text x="220.5" y="73.5">User</text>
<text x="220.5" y="76.1">ENABLE (LCD</text>
<text x="225.9" y="73.5">Button</text>
<text x="234.2" y="76.1">Backlight)</text>
<text x="59.1" y="79.6">3.3V,1A</text>
<text x="136.8" y="81.1">VDD</text>
<text x="136.8" y="83.7">VSS</text>
<text x="220.5" y="82.4">LCD_D0</text>
<text x="220.5" y="84.9">LCD_D1</text>
<text x="220.5" y="87.5">LCD_D2</text>
<text x="220.5" y="90">LCD_D3</text>
<text x="220.5" y="92.6">LCD_D4</text>
<text x="220.5" y="95.1">LCD_D5</text>
<text x="220.5" y="100.2">LCD_D7</text>
<text x="220.5" y="97.6">LCD_D6</text>
<text x="220.5" y="107.5">SPI3_SCK</text>
<text x="220.5" y="105">LCD_RS</text>
<text x="220.5" y="102.5">SPI_CS</text>
<text x="228.2" y="102.5">(LIS3DH)</text>
<text x="230.7" y="107.5">(LIS3DH)</text>
<text x="220.5" y="112.6">SPI3_MOSI</text>
<text x="220.5" y="110.1">SPI3_MISO</text>
<text x="231.5" y="112.6">(LIS3DH)</text>
<text x="231.5" y="110.1">(LIS3DH)</text>
<text x="92.6" y="116.7">VSS</text>
<text x="92.8" y="119.2">VDD</text>
<text x="220.5" y="115.2">BQ24072_BATT_DISCHARGE</text>
<text x="25.7" y="123">For</text>
<text x="25.7" y="125.1">Recommended</text>
<text x="29.8" y="123">powering</text>
<text x="39.4" y="123">analog</text>
<text x="40.4" y="125.1">maximum</text>
<text x="47" y="123">components.</text>
<text x="50.6" y="125.1">load</text>
<text x="55.9" y="125.1">current</text>
<text x="92.9" y="121.8">VBAT</text>
<text x="137.3" y="121.8">VDD</text>
<text x="137.3" y="124.3">VSS</text>
<text x="220.5" y="121.8">LCD_ENABLE</text>
<text x="25.7" y="127.1">without</text>
<text x="33.7" y="127.1">heatsink:</text>
<text x="43.4" y="127.1">300mA.</text>
<text x="194.8" y="138.3">USART1_TX (For</text>
<text x="194.8" y="140.8">USART1_RX</text>
<text x="206.5" y="140.8">(For</text>
<text x="211.3" y="138.3">In-Application</text>
<text x="211.6" y="140.8">In-Application</text>
<text x="226.3" y="138.3">Programming)</text>
<text x="226.6" y="140.8">Programming)</text>
<text x="92.9" y="149.7">VSSA</text>
<text x="194.8" y="144.6">In-Application</text>
<text x="194.8" y="146.7">USART1</text>
<text x="194.8" y="148.7">flashing</text>
<text x="203.1" y="146.7">(PA9</text>
<text x="203.6" y="148.7">new</text>
<text x="208.3" y="148.7">firmware</text>
<text x="208.7" y="146.7">and</text>
<text x="209.8" y="144.6">Programming</text>
<text x="213.3" y="146.7">PA10)</text>
<text x="217.7" y="148.7">to</text>
<text x="220.1" y="146.7">can</text>
<text x="220.7" y="148.7">the</text>
<text x="223.6" y="144.6">(IAP):</text>
<text x="224.6" y="146.7">be</text>
<text x="224.9" y="148.7">MCU</text>
<text x="228" y="146.7">used</text>
<text x="233.6" y="146.7">for</text>
<text x="93" y="152.3">VDDA</text>
<text x="137.3" y="154.8">VDD</text>
<text x="194.8" y="150.7">through</text>
<text x="194.8" y="152.8">or</text>
<text x="197.9" y="152.8">a</text>
<text x="200.2" y="152.8">custom</text>
<text x="203.2" y="150.7">ST's</text>
<text x="208.2" y="150.7">system</text>
<text x="208.2" y="152.8">one.</text>
<text x="215.9" y="150.7">bootloader</text>
<text x="137.3" y="157.3">VSS</text>
<text x="26.9" y="178.4">Power</text>
<text x="33.7" y="178.4">Good(PG)</text>
<text x="43.8" y="178.4">status</text>
<text x="26.9" y="180.4">Low:</text>
<text x="26.9" y="182.5">Hi-Z:</text>
<text x="32.2" y="180.4">Vout</text>
<text x="33.4" y="182.5">Vout</text>
<text x="37.5" y="180.4">&lt;</text>
<text x="38.7" y="182.5">&gt;</text>
<text x="40.2" y="180.4">0.8</text>
<text x="41.4" y="182.5">0.92</text>
<text x="44.4" y="180.4">*</text>
<text x="46.6" y="180.4">Vout(nom)</text>
<text x="46.8" y="182.5">*</text>
<text x="49" y="182.5">Vout(nom)</text>
<text x="26.9" y="186.6">Vout(nom)</text>
<text x="37.9" y="186.6">=</text>
<text x="40.6" y="186.6">3.3V</text>
</g>
<g font-size="1.8" fill="#0f0f0f">
<text x="213.4" y="23.8">PA3</text>
<text x="213.4" y="21.2">PA1</text>
<text x="232.4" y="18.7">PA0</text>
<text x="213.4" y="26.3">PA4</text>
<text x="213.4" y="28.9">PA5</text>
<text x="213.4" y="31.4">PA8</text>
<text x="213.4" y="33.9">PA11</text>
<text x="213.4" y="36.5">PA12</text>
<text x="72.2" y="45.4">PG</text>
<text x="213.4" y="47.9">PB2</text>
<text x="213.4" y="45.4">PB1</text>
<text x="213.4" y="42.8">PB0</text>
<text x="213.4" y="53">PB4</text>
<text x="213.4" y="50.5">PB3</text>
<text x="213.4" y="58.1">PB6</text>
<text x="213.4" y="55.5">PB5</text>
<text x="213.4" y="63.2">PB8</text>
<text x="213.4" y="60.6">PB7</text>
<text x="213.4" y="65.7">PB9</text>
<text x="213.4" y="70.8">PB13</text>
<text x="213.4" y="68.2">PB12</text>
<text x="213.4" y="73.3">PB14</text>
<text x="213.4" y="75.9">PB15</text>
<text x="92.7" y="83.5">PA15</text>
<text x="92.7" y="80.9">SWCLK</text>
<text x="213.4" y="82.2">PC0</text>
<text x="92.7" y="88.6">PC11</text>
<text x="92.7" y="86">PC10</text>
<text x="137.2" y="86">SWDIO</text>
<text x="137.2" y="88.6">PA12</text>
<text x="213.4" y="84.7">PC1</text>
<text x="213.4" y="87.3">PC2</text>
<text x="213.4" y="89.8">PC3</text>
<text x="92.7" y="93.6">PD2</text>
<text x="92.7" y="91.1">PC12</text>
<text x="137.2" y="91.1">PA11</text>
<text x="137.2" y="93.6">PA10</text>
<text x="213.4" y="94.9">PC5</text>
<text x="213.4" y="92.4">PC4</text>
<text x="92.7" y="96.2">PB3</text>
<text x="92.7" y="98.7">PB4</text>
<text x="92.7" y="101.3">PB5</text>
<text x="137.2" y="101.3">PC9</text>
<text x="137.2" y="98.7">PA8</text>
<text x="137.2" y="96.2">PA9</text>
<text x="213.4" y="100">PC7</text>
<text x="213.4" y="97.4">PC6</text>
<text x="92.7" y="106.3">PB7</text>
<text x="92.7" y="103.8">PB6</text>
<text x="137.2" y="106.3">PC7</text>
<text x="137.2" y="103.8">PC8</text>
<text x="213.4" y="107.6">PC10</text>
<text x="213.4" y="105.1">PC9</text>
<text x="213.4" y="102.5">PC8</text>
<text x="92.7" y="108.9">BOOT0</text>
<text x="92.7" y="111.4">PB8</text>
<text x="92.7" y="114">PB9</text>
<text x="137.2" y="114">PB14</text>
<text x="137.2" y="108.9">PC6</text>
<text x="137.2" y="111.4">PB15</text>
<text x="213.4" y="110.1">PC11</text>
<text x="213.4" y="112.7">PC12</text>
<text x="137.2" y="119">PB12</text>
<text x="137.2" y="116.5">PB13</text>
<text x="213.4" y="115.2">PC13</text>
<text x="92.7" y="124.1">PC13</text>
<text x="213.4" y="121.6">PD2</text>
<text x="240" y="125.4">NRST</text>
<text x="92.7" y="126.7">PC14</text>
<text x="92.7" y="129.2">PC15</text>
<text x="137.2" y="126.7">PB11</text>
<text x="137.2" y="131.7">PB2</text>
<text x="137.2" y="129.2">PB10</text>
<text x="240" y="127.9">BOOT0</text>
<text x="240" y="130.5">PA2</text>
<text x="92.7" y="136.8">NRST</text>
<text x="137.2" y="136.8">PB0</text>
<text x="137.2" y="134.3">PB1</text>
<text x="240" y="135.5">PA7</text>
<text x="240" y="133">PA6</text>
<text x="92.7" y="139.4">PC0</text>
<text x="92.7" y="141.9">PC1</text>
<text x="137.2" y="139.4">PC5</text>
<text x="137.2" y="141.9">PC4</text>
<text x="240" y="138.1">PA9</text>
<text x="240" y="140.6">PA10</text>
<text x="240" y="143.2">SWDIO</text>
<text x="92.7" y="147">PC3</text>
<text x="92.7" y="144.4">PC2</text>
<text x="137.2" y="147">PA6</text>
<text x="137.2" y="149.5">PA5</text>
<text x="137.2" y="144.4">PA7</text>
<text x="179.1" y="144.4">SWDIO</text>
<text x="179.1" y="147">SWCLK</text>
<text x="240" y="145.7">SWCLK</text>
<text x="240" y="148.2">PA15</text>
<text x="92.7" y="154.6">PA0</text>
<text x="137.2" y="152.1">PA4</text>
<text x="240" y="155.9">PC14</text>
<text x="240" y="150.8">PB10</text>
<text x="240" y="153.3">PB11</text>
<text x="92.7" y="157.1">PA1</text>
<text x="92.7" y="159.7">PA2</text>
<text x="137.2" y="159.7">PA3</text>
<text x="240" y="158.4">PC15</text>
<text x="34.3" y="172.4">PG</text>
</g>
<g font-size="1.8" fill="#a90000">
<text x="80.6" y="35.3">9</text>
<text x="118.7" y="35.3">1</text>
<text x="51.4" y="37.8">1</text>
<text x="51.4" y="40.4">3</text>
<text x="80.6" y="37.8">8</text>
<text x="80.6" y="40.4">7</text>
<text x="118.7" y="37.8">2</text>
<text x="118.7" y="40.4">3</text>
<text x="51.4" y="42.9">2</text>
<text x="80.6" y="42.9">6</text>
<text x="80.6" y="45.5">5</text>
<text x="118.7" y="42.9">4</text>
<text x="102.8" y="81">1</text>
<text x="102.8" y="83.6">2</text>
<text x="126.9" y="81">1</text>
<text x="126.9" y="83.6">2</text>
<text x="102.8" y="86.1">3</text>
<text x="102.8" y="88.6">4</text>
<text x="126.9" y="86.1">3</text>
<text x="126.9" y="88.6">4</text>
<text x="42.5" y="92.5">3</text>
<text x="55.2" y="92.5">2</text>
<text x="102.8" y="91.2">5</text>
<text x="102.8" y="93.7">6</text>
<text x="126.9" y="91.2">5</text>
<text x="126.9" y="93.7">6</text>
<text x="49.3" y="99.8" transform="rotate(-90 49.3 99.8)">1</text>
<text x="102.8" y="96.3">7</text>
<text x="102.8" y="98.8">8</text>
<text x="102.8" y="101.3">9</text>
<text x="126.9" y="96.3">7</text>
<text x="126.9" y="98.8">8</text>
<text x="126.9" y="101.3">9</text>
<text x="102.2" y="103.9">10</text>
<text x="102.2" y="106.4">11</text>
<text x="126.3" y="103.9">10</text>
<text x="126.3" y="106.4">11</text>
<text x="102.2" y="109">12</text>
<text x="102.2" y="111.5">13</text>
<text x="126.3" y="109">12</text>
<text x="126.3" y="111.5">13</text>
<text x="102.2" y="114">14</text>
<text x="102.2" y="116.6">15</text>
<text x="102.2" y="119.1">16</text>
<text x="126.3" y="114">14</text>
<text x="126.3" y="116.6">15</text>
<text x="126.3" y="119.1">16</text>
<text x="102.2" y="121.7">17</text>
<text x="102.2" y="124.2">18</text>
<text x="126.3" y="121.7">17</text>
<text x="126.3" y="124.2">18</text>
<text x="102.2" y="126.7">19</text>
<text x="102.2" y="129.3">20</text>
<text x="102.2" y="131.8">21</text>
<text x="126.3" y="126.7">19</text>
<text x="126.3" y="129.3">20</text>
<text x="126.3" y="131.8">21</text>
<text x="102.2" y="134.4">22</text>
<text x="102.2" y="136.9">23</text>
<text x="126.3" y="134.4">22</text>
<text x="126.3" y="136.9">23</text>
<text x="102.2" y="139.4">24</text>
<text x="102.2" y="142">25</text>
<text x="126.3" y="139.4">24</text>
<text x="126.3" y="142">25</text>
<text x="102.2" y="144.5">26</text>
<text x="102.2" y="147.1">27</text>
<text x="102.2" y="149.6">28</text>
<text x="126.3" y="144.5">26</text>
<text x="126.3" y="147.1">27</text>
<text x="126.3" y="149.6">28</text>
<text x="167.6" y="144.5">1</text>
<text x="167.6" y="147.1">2</text>
<text x="167.6" y="149.6">3</text>
<text x="102.2" y="152.1">29</text>
<text x="102.2" y="154.7">30</text>
<text x="126.3" y="152.1">29</text>
<text x="126.3" y="154.7">30</text>
<text x="102.2" y="157.2">31</text>
<text x="102.2" y="159.8">32</text>
<text x="126.3" y="157.2">31</text>
<text x="126.3" y="159.8">32</text>
<text x="53.9" y="172.5">1</text>
<text x="60.7" y="169.6" transform="rotate(-90 60.7 169.6)">3</text>
<text x="60.7" y="177.2" transform="rotate(-90 60.7 177.2)">2</text>
</g>
<g font-size="1.8" fill="#725600">
<text x="189.2" y="127.5">File:</text>
<text x="194.5" y="127.5">peripherals.kicad_sch</text>
<text x="254" y="163.3">File:</text>
<text x="259.2" y="163.3">microcontroller.kicad_sch</text>
</g>
</svg>
